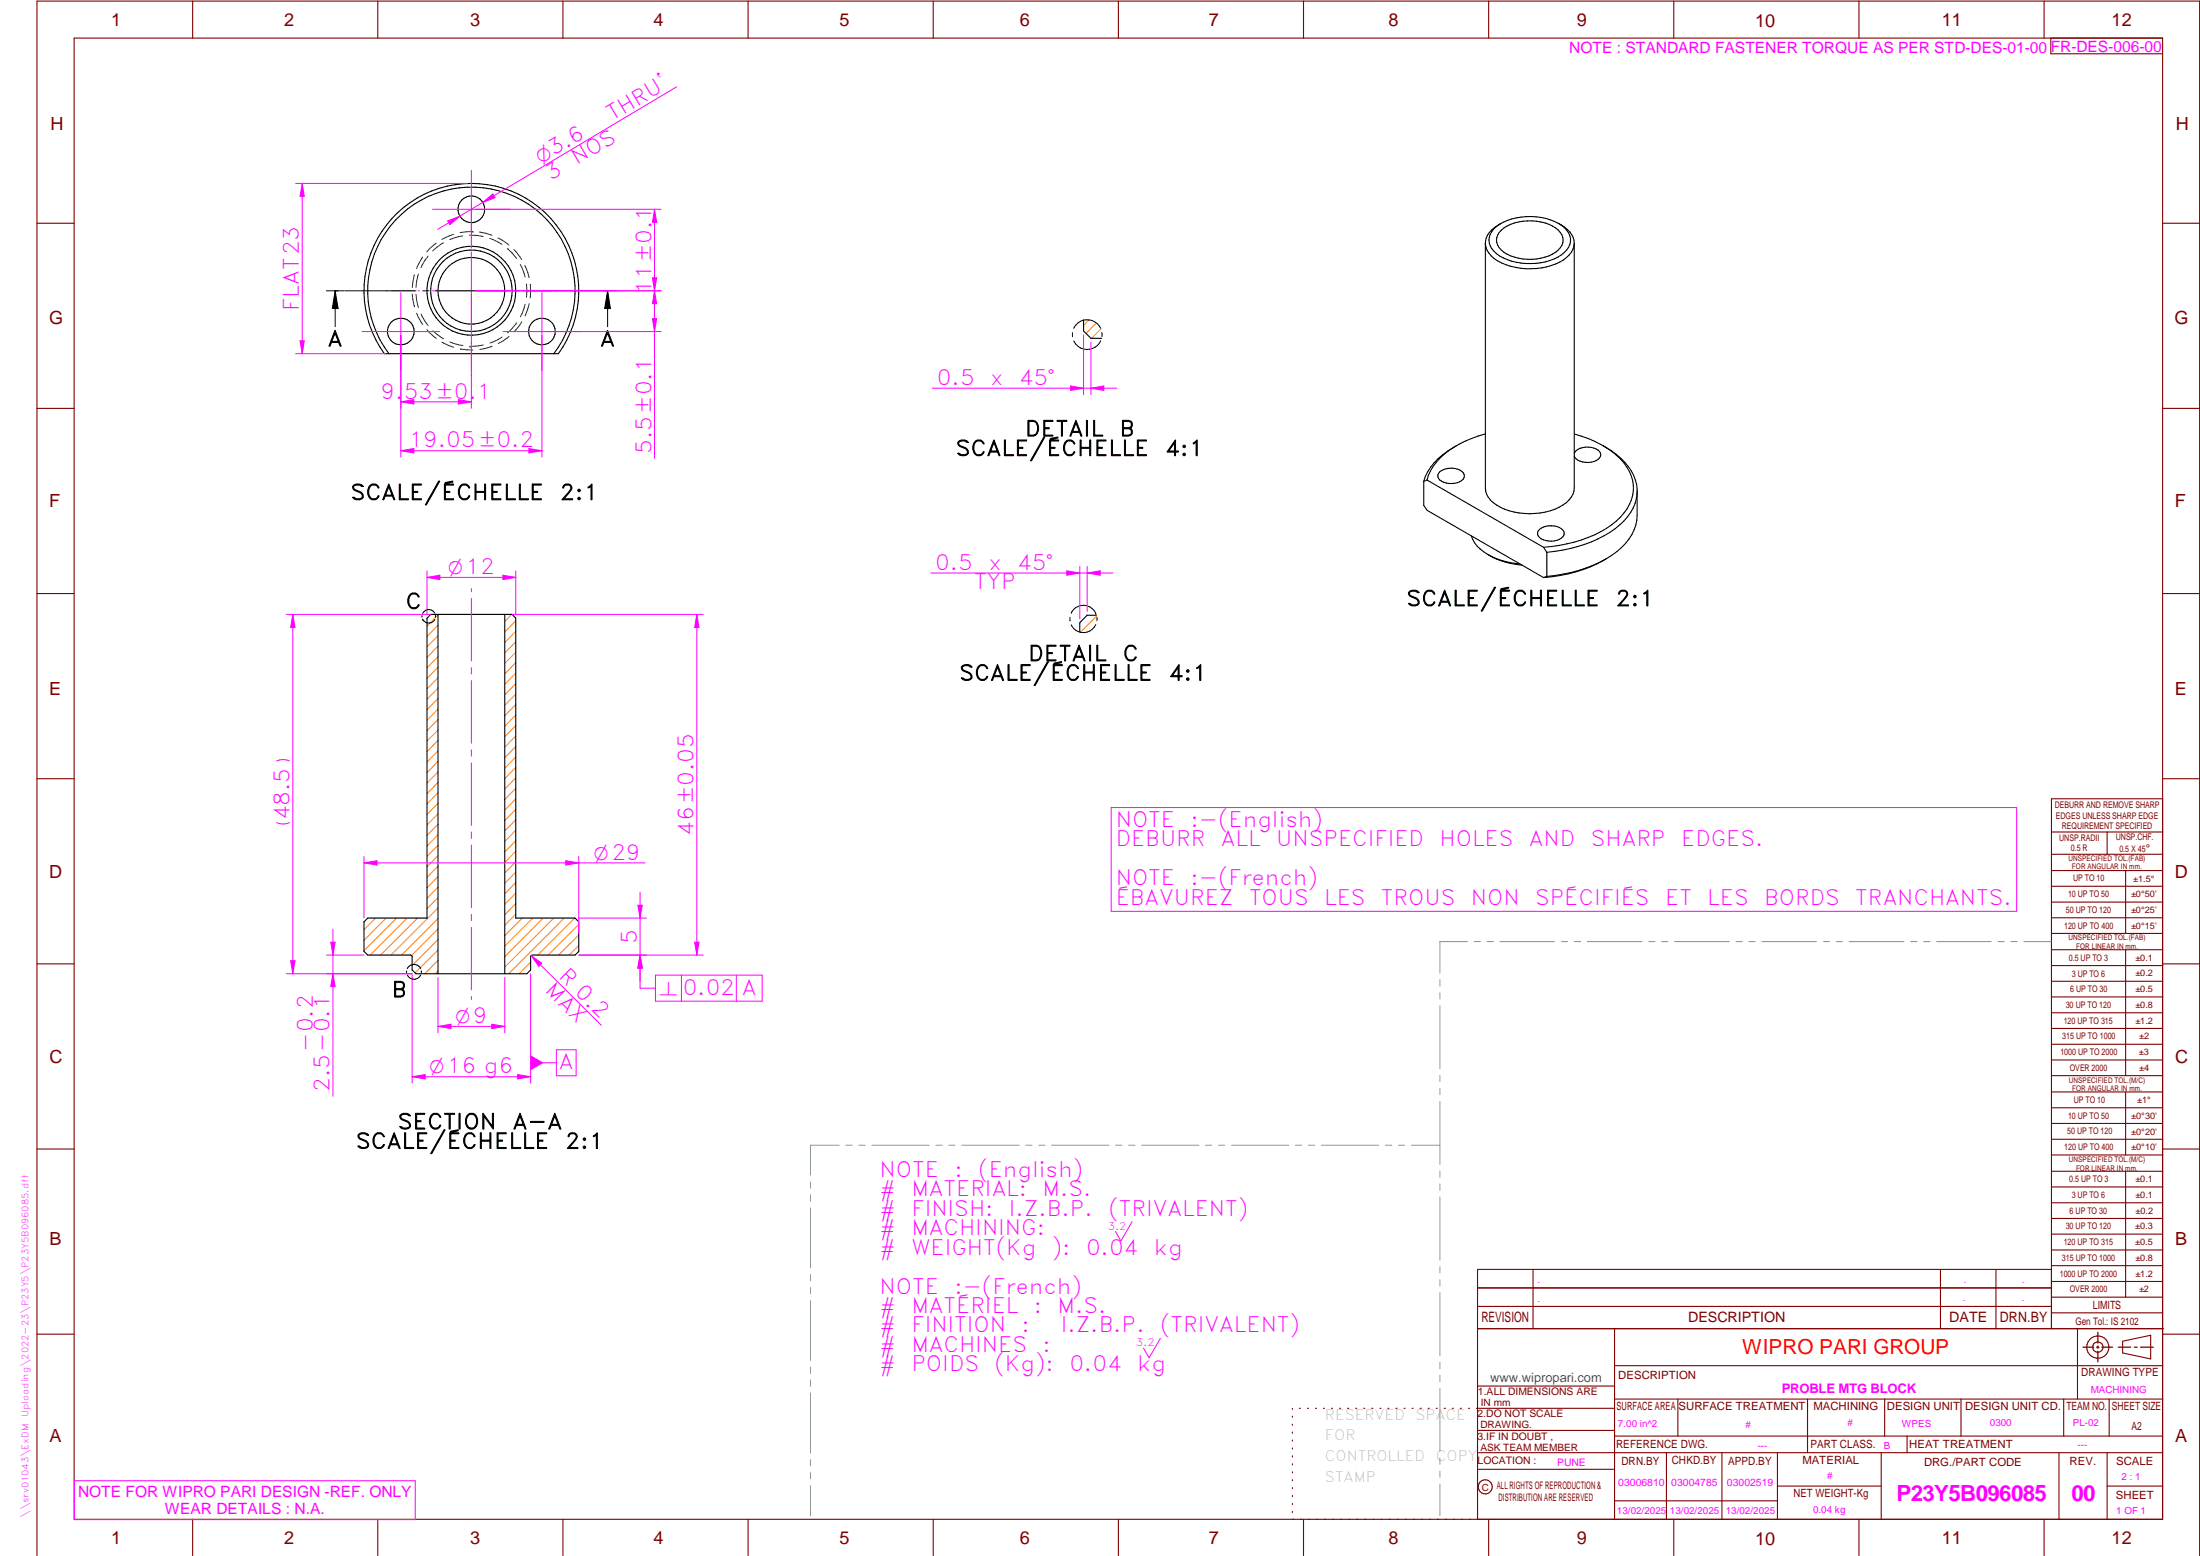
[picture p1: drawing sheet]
<svg xmlns="http://www.w3.org/2000/svg" width="594mm" height="420mm" viewBox="0 0 594 420" stroke-linecap="round" stroke-linejoin="round" font-family="sans-serif">
<g fill="none" stroke="#800000" stroke-width=".3">
<path d="M20 10.3h564v400h-564zM52 .3v10M102 .3v10M152 .3v10M202 .3v10M252 .3v10M302 .3v10M352 .3v10M402 .3v10M452 .3v10M502 .3v10M552 .3v10"/>
<path d="M553.8 10.3v4.2h30.2M10 60.3h10M584 60.3h10M10 110.3h10M584 110.3h10M10 160.3h10M584 160.3h10M10 210.3h10M584 215.7h-30v143.1M584 210.3h10M554 224.7h30M554 230.7h30"/>
<path d="M554 235.1h30M554 239.3h30M569 224.7v6M574 235.1v17M554 243.6h30M554 247.8h30M554 252.1h30M554 256.5h30M574 256.5v33.9M10 260.3h10M554 260.7h30M554 265h30"/>
<path d="M554 269.2h30M554 273.5h30M554 277.7h30M584 260.3h10M554 282h30M554 286.2h30M554 290.4h30M554 294.9h30M554 299.1h30M574 294.9v17M10 310.3h10M554 303.4h30"/>
<path d="M554 307.6h30M554 311.9h30M554 316.3h30M574 316.3v34M584 310.3h10M554 320.5h30M554 324.8h30M554 329h30M554 333.2h30M554 337.5h30M399 358.8h185.2M399 352.8h155"/>
<path d="M399 347.8h155M414 342.8v16M436 358.8v51.5M524 342.8v16M539 342.8v16M554 341.8h30M554 346h30M554 350.3h30M554 354.5h30M554 342.8h-155v67.5M561 358.8v19M10 360.3h10"/>
<path d="M399 374.3h37M436 377.8h148M453.1 377.8v10M488.1 377.8v14.5M508.9 377.8v10M529.5 377.8v10M557.3 377.8v10M569.5 377.8v10M573.2 362.2l7.6-1.6v6.3l-7.6-1.6zM584 368.8h-148M584 360.3h10M349 380.3v.3"/>
<path d="M349 382.4v.3M349 384.6v.3M349 386.7v.3M349 388.8v.3M349 391v.3M349 393.1v.3M349 395.3v.3M349 397.4v.3M349 399.5v.3M350.9 380.3h.2M353.1 380.3h.2M355.2 380.3h.3"/>
<path d="M357.4 380.3h.3M359.6 380.3h.3M361.7 380.3h.3M363.9 380.3h.3M366.1 380.3h.3M368.3 380.3h.2M370.4 380.3h.3M372.6 380.3h.3M374.8 380.3h.3M376.9 380.3h.4M379.1 380.3h.3M381.3 380.3h.3"/>
<path d="M383.4 380.3h.4M385.6 380.3h.3M387.8 380.3h.3M390 380.3h.3M392.2 380.3h.3M394.3 380.3h.3M396.5 380.3h.3M398.7 380.3h37.3M399 396.7h37M399 392.3h185M399 386.2h37M436 387.8h148"/>
<path d="M450 392.3v18M465 392.3v18M480 392.3v18M508 392.3v18M515 387.8v4.5M556 392.3v18M569 392.3v18M52 410.3v9.7M102 410.3v9.7M152 410.3v9.7M202 410.3v9.7M252 410.3v9.7"/>
<path d="M302 410.3v9.7M349 401.7v.3M349 403.8v.4M349 406v.3M349 408.1v.3M352 410.3v9.7M402 410.3v9.7M436 405.3h44M452 410.3v9.7M480 401.3h28M502 410.3v9.7M552 410.3v9.7"/>
<path d="M569 401.3h15M10 420v-419.7h584v419.7"/>
<circle cx="566.5" cy="363.7" r="1.39"/>
<circle cx="566.5" cy="363.8" r="3"/>
<circle cx="401.1" cy="401.5" r="1.9"/>
</g>
<g fill="none" stroke="#f0f" stroke-width=".27">
<path d="M116.8 56.5h21M127.3 46v21M104.3 78.5h.4M105.6 78.5h6.4M108.2 79v21M112.9 78.5h.4M116.8 78.5h21M127.3 68v21M141.3 78.5h.3M142.5 78.5h6.5M146.3 79v21M149.9 78.5h.4"/>
<path d="M97.7 89.5h21M127.3 92.5v.4M127.3 93.7v6.5M135.8 89.5h21M127.3 101.1v.4M127.3 158.9v.9M77.3 165.9h38.9M127.3 161.6v16.9M127.3 180.3v1.7M127.3 183.8v16.9M78.2 205.5a4.2 4.2 0 0 0-3.5 0M127.3 202.5v1.7"/>
<path d="M127.3 206v16.9M300.1 218.1h244.5v28h-244.5zM78.2 222.1a4.2 4.2 0 0 1-3.5 0M127.3 224.7v1.7M127.3 228.2v16.9M78.5 259.4h1.2l-.6 3.5zM127.3 246.9v1.7M127.3 250.4v16.9M77.3 262.9h33.9M127.3 269.1v.8M305.7 329.9l-3 5.2-1.5-2.6M313.3 361.4l-3 5.2-1.5-2.6"/>
<path d="M20.1 399.8h92v10.5h-92z"/>
</g>
<g fill="none" stroke="#949494" stroke-width=".27">
<path d="M396.2 254.3h-7.4v8.5M398.1 254.3h1.6M401.5 254.3h1.8M405 254.3h14.8M421.6 254.3h1.7M425.1 254.3h1.7M428.6 254.3h14.8M445.2 254.3h1.7M448.7 254.3h1.7M452.2 254.3h14.8M468.8 254.3h1.7M472.3 254.3h1.7"/>
<path d="M475.8 254.3h14.8M492.4 254.3h1.7M495.8 254.3h1.8M499.4 254.3h14.7M516 254.3h1.6M519.4 254.3h1.8M522.9 254.3h14.8M539.5 254.3h1.7M543 254.3h1.7M546.5 254.3h7.4M388.8 264.5v1.8M388.8 268.1v1.6"/>
<path d="M388.8 271.6v17M388.8 290.4v1.7M388.8 293.9v1.7M388.8 297.4v17M218.9 319.2v1.6M226.6 309.2h-7.7v8.1M228.4 309.2h1.7M231.9 309.2h1.7M235.4 309.2h15.5M252.7 309.2h1.7M256.2 309.2h1.7M259.7 309.2h15.5"/>
<path d="M277 309.2h1.7M280.5 309.2h1.7M284 309.2h15.5M301.2 309.2h1.8M304.8 309.2h1.7M308.3 309.2h15.5M325.5 309.2h1.7M329.1 309.2h1.6M332.6 309.2h15.4M349.8 309.2h1.7M353.3 309.2h1.7M356.8 309.2h15.5"/>
<path d="M374.1 309.2h1.7M377.6 309.2h1.7M381.1 309.2h7.7M388.8 316.2v1.7M388.8 319.7v1.7M218.9 322.6v1.8M218.9 326.1v16.2M388.8 323.2v17.1M218.9 344.1v1.8M218.9 347.6v1.7M218.9 351.2v16.1M388.8 342.1v1.6"/>
<path d="M388.8 345.6v1.7M388.8 349v17.1M218.9 369.1v1.7M218.9 372.6v1.8M218.9 376.1v16.2M388.8 367.9v1.7M388.8 371.4v1.7M388.8 374.9v17M218.9 394.1v1.8M218.9 397.6v1.7M388.8 393.7v1.7M388.8 397.2v1.7"/>
<path d="M218.9 401.2v8.1M388.8 400.7v8.6"/>
</g>
<path d="M566.5 359.7v3M562.5 363.8h2.9M566.1 363.8h.7M566.5 363.4v.7M566.5 364.9v2.8M567.6 363.8h2.9M572 363.8h3.4M576.3 363.8h.8M578 363.8h3.5" fill="none" stroke="#800000" stroke-width=".34"/>
<g fill="none" stroke="#000" stroke-width=".3">
<path d="M107.4 57.4a29 29 0 0 1 39-.7 29 29 0 0 1 4.4 38.8h-47a29 29 0 0 1 3.6-38.1zM401.1 65.7v66.1a6 6 0 0 0 4 5.1 18.4 18.4 0 0 0 17-.5 5.8 5.8 0 0 0 3-4.6v-66.1M403.4 61.8a14.9 14.9 0 0 1 12.7-3.1 10.5 10.5 0 0 1 7.5 4.2 4.4 4.4 0 0 1-1.9 5.9 16.6 16.6 0 0 1-17.6-.3 4.3 4.3 0 0 1-.7-6.7zM405.3 60.3a6.3 6.3 0 0 0-4.2 5.7 7.3 7.3 0 0 0 5.5 5.5 18.6 18.6 0 0 0 15.6-1.3 5.7 5.7 0 0 0 2.9-4.5M405.4 62.1a13 13 0 0 1 15.4 0 3.6 3.6 0 0 1-.7 6 13.3 13.3 0 0 1-14.7-.6 3.4 3.4 0 0 1 0-5.4zM421.6 60.7a6.2 6.2 0 0 1 3.5 5M105 95.5a28 28 0 0 1 3.4-37.6 28 28 0 0 1 37.8 0 28 28 0 0 1 3.4 37.6M401.1 117.2a30.2 30.2 0 0 0-10 4.6M425.1 117.2a26.7 26.7 0 0 1 13.5 7.9 10.4 10.4 0 0 1-1 14.5 29.7 29.7 0 0 1-16.6 7.7l-4.2 .5M384.5 130v6.5l.9 1.3 31.4 18.2M385.4 129.6l-.9 .4M385.4 129.6l31.4 18.2"/>
<path d="M388.7 127.4a5.1 5.1 0 0 1 6.4 .2 1.61 1.61 0 0 1-.9 2.5 5 5 0 0 1-5.8-.9 1.38 1.38 0 0 1 .3-1.8zM391.1 121.7a15.3 15.3 0 0 0-6.6 8.3M391.1 121.8a14.8 14.8 0 0 0-5.7 7.8M393.3 120.4l-2.2 1.3M425.1 122.5a4 4 0 0 1 4.6-1.7 2.33 2.33 0 0 1 2.5 2.4 4.4 4.4 0 0 1-5.5 1.3 2.32 2.32 0 0 1-1.6-1.4M432.9 120.4a16.5 16.5 0 0 1 9.1 10.5l.1 8.2a12.7 12.7 0 0 1-5.5 9.9l-3 2M442.1 133.4a13.5 13.5 0 0 1-6 9.4 37 37 0 0 1-18.4 6.3M397.3 144.7a8.9 8.9 0 0 0 4.5 5M401.8 149.7a21.7 21.7 0 0 0 8.7 2.6M401.8 149.7a20.5 20.5 0 0 0 9.2 2.9M415.7 143a5.2 5.2 0 0 1 6.4 .2 1.57 1.57 0 0 1-1 2.4 5.4 5.4 0 0 1-5.4-.5 1.37 1.37 0 0 1 0-2.1zM416.8 147.8l.9 1.3"/>
<path d="M417.7 155.7l-.9 .3M417.7 149.1v6.6M433.6 151a37.4 37.4 0 0 1-16.8 5M433.6 151a39 39 0 0 1-15.9 4.7M116.3 165.9h22l1 1v81h16l1 1v8l-1 1h-11.6l-.4 .4v3.6l-1 1h-30l-1-1v-3.6l-.4-.4h-11.6l-1-1v-8l1-1h16v-81zM118.3 165.9v97M136.3 165.9v97"/>
<circle cx="127.3" cy="56.5" r="3.6"/>
<circle cx="127.3" cy="78.5" r="12"/>
<circle cx="127.3" cy="78.5" r="11"/>
<circle cx="127.3" cy="78.5" r="9"/>
<circle cx="108.2" cy="89.5" r="3.6"/>
<circle cx="146.3" cy="89.5" r="3.6"/>
</g>
<g fill="none" stroke="#008000" stroke-width=".27">
<path d="M111.3 79.4l.6 3.4M111.9 74.2l-.6 3.4M112.3 79.5l.2 1.4 .5 2.2M113 74l-.7 3.6M114.1 69.4l-1.6 3.1M115.6 69.2l-1.9 3.1M117.8 65.7l-2.6 2.3M119.8 65.6l-3 2.1M122.5 63.3l-3.2 1.4M125 63.7l-1.3 .2-2.3 .8M126.8 63.5h1.7l2 .4M127.7 62.5h.1"/>
<path d="M127.7 62.5l-3.5 .3M129.5 62.7l3.3 .8M132.3 64.4l3.2 1.6M134.5 64.3l2.9 1.9M137 67.1l2.5 2.7M138.8 67.4l2.1 2.7M140.5 71.4l1.3 3.4M141.7 71.7l1.2 3.3M142.1 76.7l.1 3.6M143.2 76.8v3.4M112.5 84.6l1.7 3M113.7 84.8l1.9 3.1"/>
<path d="M115.3 89l2.5 2.4M116.9 89.3l2.9 2.2M119.3 92.4l3.2 1.4M121.5 92.3l2.2 .8 1.3 .2M124.3 94.2l3.4 .3M126.9 93.5h.1M130.5 93.1l-3.6 .4M132.9 93.5l-3.4 .9M135.6 91l-3.3 1.6M137.4 90.8l-2.9 2M139.5 87.2l-2.4 2.7M140.9 86.9l-2.1 2.7"/>
<path d="M141.8 82.2l-1.3 3.4M142.9 82l-1.1 3.3M143.2 80.2h.1"/>
</g>
<path d="M88.1 78.5h4.8M90.5 78.5v9.7M90.5 78.5l.8 4.8h-1.6zM93.1 78.5h19.2M114.2 78.5h1.7M117.6 78.5h19.3M138.7 78.5h1.7M142.2 78.5h19.2M161.7 78.5h4.7M164.1 78.5l.7 4.8h-1.5zM164.1 78.5v9.7" fill="none" stroke="#000" stroke-width=".27"/>
<path d="M90.5 78.5l.8 4.8h-1.6zM164.1 78.5l.7 4.8h-1.5z" fill="#000"/>
<g fill="none" stroke="#ff8000" stroke-width=".27">
<path d="M118.3 166l-3 3M118.3 168.8l-3 3M118.3 171.7l-3 3M118.3 174.5l-3 3M118.3 177.3l-3 3M138.2 165.9l-1.9 1.9M139.3 176.1l-3 3M139.3 167.6l-3 3M139.3 170.5l-3 3M139.3 173.3l-3 3M139.3 178.9l-3 3M118.3 180.2l-3 3"/>
<path d="M118.3 183l-3 3M118.3 185.8l-3 3M118.3 188.6l-3 3M118.3 191.5l-3 3M118.3 194.3l-3 3M118.3 197.1l-3 3M118.3 199.9l-3 3M139.3 181.8l-3 3M139.3 184.6l-3 3M139.3 187.5l-3 3M139.3 190.3l-3 3M139.3 193.1l-3 3"/>
<path d="M139.3 195.9l-3 3M139.3 198.8l-3 3M118.3 202.8l-3 3M118.3 205.6l-3 3M118.3 208.4l-3 3.1M118.3 211.3l-3 3M118.3 214.1l-3 3M118.3 216.9l-3 3M118.3 219.8l-3 3M139.3 201.6l-3 3M139.3 204.4l-3 3M139.3 207.2l-3 3"/>
<path d="M139.3 210.1l-3 3M139.3 212.9l-3 3M139.3 215.7l-3 3M139.3 218.6l-3 3M118.3 222.6l-3 3M118.3 225.4l-3 3M118.3 228.3l-3 2.9M118.3 231.1l-3 3M118.3 233.9l-3 3M118.3 236.7l-3 3M118.3 239.6l-3 3M139.3 221.4l-3 3"/>
<path d="M139.3 235.5l-3 3M139.3 224.2l-3 3M139.3 227l-3 3M139.3 229.9l-3 3M139.3 232.7l-3 3M139.3 238.3l-3 3M101.4 247.9l-3.1 3.2M104.3 247.9l-6 6M107.1 247.9l-8.8 8.8M109.9 247.9l-10 10M112.8 247.9l-10.1 10M118.3 245.2l-12.7 12.7"/>
<path d="M118.3 250.9l-7.2 7.1M118.3 242.4l-3 3M118.3 248l-9.9 9.9M118.3 253.7l-7 7M118.3 256.5l-6.2 6.2M118.3 259.3l-3.6 3.6M139.3 241.2l-3 3M139.3 244l-3 3M139.3 246.8l-3 3.1M141 247.9l-4.7 4.7M143.3 259.8l-3.1 3.1M143.9 247.9l-7.6 7.6"/>
<path d="M146.7 247.9l-10.4 10.4M149.5 247.9l-13.2 13.3M152.4 247.9l-15 15M155.2 247.9l-10 10M156.3 249.6l-8.3 8.3M156.3 252.5l-5.5 5.4M156.3 255.3l-2.6 2.6M118.3 262.2l-.7 .7"/>
</g>
<path d="M78.5 259.4h1.2l-.6 3.5z" fill="#f0f"/>
<path d="M79.1 165.9l.6 3.5h-1.2z" fill="none" stroke="#f0f" stroke-width=".27"/>
<path d="M79.1 165.9l.6 3.5h-1.2z" fill="#f0f"/>
<path d="M79.1 165.9v97M111.3 263v29.5M143.3 263v29.5M111.3 290.7l3.5-.5v1.1z" fill="none" stroke="#f0f" stroke-width=".27"/>
<path d="M111.3 290.7l3.5-.5v1.1z" fill="#f0f"/>
<path d="M139.8 290.2l3.5 .5-3.5 .6z" fill="none" stroke="#f0f" stroke-width=".27"/>
<path d="M139.8 290.2l3.5 .5-3.5 .6z" fill="#f0f"/>
<path d="M98.3 233l3.5-.6v1.2zM98.3 231.3v16.6M156.3 231.3v20.6M111.3 290.7h32" fill="none" stroke="#f0f" stroke-width=".27"/>
<path d="M98.3 233l3.5-.6v1.2z" fill="#f0f"/>
<path d="M152.8 232.4l3.5 .6-3.5 .6z" fill="none" stroke="#f0f" stroke-width=".27"/>
<path d="M152.8 232.4l3.5 .6-3.5 .6z" fill="#f0f"/>
<path d="M115.3 155.9l3.5-.6v1.2zM115.3 154.2v11.7M139.3 154.2v11.7M98.3 233h75.9" fill="none" stroke="#f0f" stroke-width=".27"/>
<path d="M115.3 155.9l3.5-.6v1.2z" fill="#f0f"/>
<path d="M135.8 155.3l3.5 .6-3.5 .6z" fill="none" stroke="#f0f" stroke-width=".27"/>
<path d="M135.8 155.3l3.5 .6-3.5 .6z" fill="#f0f"/>
<path d="M115.3 155.9h24M118.3 263.9v15M118.3 277.2l3.5-.6v1.1zM136.3 263.9v15" fill="none" stroke="#f0f" stroke-width=".27"/>
<path d="M118.3 277.2l3.5-.6v1.1z" fill="#f0f"/>
<path d="M132.8 276.6l3.5 .6-3.5 .5z" fill="none" stroke="#f0f" stroke-width=".27"/>
<path d="M132.8 276.6l3.5 .6-3.5 .5z" fill="#f0f"/>
<path d="M88.2 257.9h10M88.2 262.9h23M89.9 262.9l.6 3.5h-1.2zM118.3 277.2h18" fill="none" stroke="#f0f" stroke-width=".27"/>
<path d="M89.9 262.9l.6 3.5h-1.2z" fill="#f0f"/>
<path d="M89.3 254.4h1.2l-.6 3.5z" fill="none" stroke="#f0f" stroke-width=".27"/>
<path d="M89.3 254.4h1.2l-.6 3.5z" fill="#f0f"/>
<path d="M89.9 250.9v45.1M156.3 247.9h18.3M156.3 257.9h18.3M172.2 244.4h1.2l-.6 3.5z" fill="none" stroke="#f0f" stroke-width=".27"/>
<path d="M172.2 244.4h1.2l-.6 3.5z" fill="#f0f"/>
<path d="M172.8 257.9l.6 3.5h-1.2z" fill="none" stroke="#f0f" stroke-width=".27"/>
<path d="M172.8 257.9l.6 3.5h-1.2z" fill="#f0f"/>
<path d="M172.8 240.9v24M143.3 287h6.9" fill="none" stroke="#f0f" stroke-width=".27"/>
<path d="M143.3 284.9l3.5 2.1-3.5 2z" fill="#f0f"/>
<path d="M172.8 257.9v8.9M150.2 283.5h5.4v7h-5.4z" fill="none" stroke="#f0f" stroke-width=".27"/>
<path d="M172.8 257.9l.6 3.5h-1.2z" fill="#f0f"/>
<path d="M79.8 49.5h46.4M79.8 95.5h24.2M81 92h1.2l-.6 3.5zM172.8 257.9l.6 3.5h-1.2zM172.8 266.8h4.2M177 263.3h28.8v7h-28.8zM184 263.3v7M198.8 263.3v7" fill="none" stroke="#f0f" stroke-width=".27"/>
<path d="M81 92h1.2l-.6 3.5z" fill="#f0f"/>
<path d="M81.6 49.5l.6 3.5h-1.2z" fill="none" stroke="#f0f" stroke-width=".27"/>
<path d="M81.6 49.5l.6 3.5h-1.2z" fill="#f0f"/>
<path d="M81.6 49.5v46M128.3 56.5h50.2M176.7 56.5l.6 3.5h-1.1zM128.3 78.5h50.2" fill="none" stroke="#f0f" stroke-width=".27"/>
<path d="M176.7 56.5l.6 3.5h-1.1z" fill="#f0f"/>
<path d="M176.2 75h1.1l-.6 3.5z" fill="none" stroke="#f0f" stroke-width=".27"/>
<path d="M176.2 75h1.1l-.6 3.5z" fill="#f0f"/>
<path d="M176.7 56.5v22M128.3 78.5h50.2M176.7 78.5l.6 3.5h-1.1zM147.4 89.5h31.1" fill="none" stroke="#f0f" stroke-width=".27"/>
<path d="M176.7 78.5l.6 3.5h-1.1z" fill="#f0f"/>
<path d="M176.2 86h1.1l-.6 3.5z" fill="none" stroke="#f0f" stroke-width=".27"/>
<path d="M176.2 86h1.1l-.6 3.5z" fill="#f0f"/>
<path d="M127.3 79.5v30.7M176.7 78.5v45.2M108.2 90.6v19.6M123.8 107.9l3.5 .6-3.5 .6z" fill="none" stroke="#f0f" stroke-width=".27"/>
<path d="M123.8 107.9l3.5 .6-3.5 .6z" fill="#f0f"/>
<path d="M108.2 108.5l3.6-.6v1.2z" fill="none" stroke="#f0f" stroke-width=".27"/>
<path d="M108.2 108.5l3.6-.6v1.2z" fill="#f0f"/>
<path d="M108.2 90.6v32.8M146.3 90.6v32.8M108.2 108.5h19.1M108.2 121.7l3.6-.6v1.2z" fill="none" stroke="#f0f" stroke-width=".27"/>
<path d="M108.2 121.7l3.6-.6v1.2z" fill="#f0f"/>
<path d="M142.8 121.1l3.5 .6-3.5 .6z" fill="none" stroke="#f0f" stroke-width=".27"/>
<path d="M142.8 121.1l3.5 .6-3.5 .6z" fill="#f0f"/>
<path d="M182.7 23.5l-64.5 38.4M120.9 59.6l3.3-1.2-2.7 2.3zM108.2 121.7h38.1" fill="none" stroke="#f0f" stroke-width=".27"/>
<path d="M120.9 59.6l3.3-1.2-2.7 2.3z" fill="#f0f"/>
<path d="M130.4 54.7l2.7-2.3 .6 1z" fill="none" stroke="#f0f" stroke-width=".27"/>
<path d="M130.4 54.7l2.7-2.3 .6 1z" fill="#f0f"/>
<path d="M143.4 258l2.9 2.1-.8 .8zM143.4 258l19 18.9" fill="none" stroke="#f0f" stroke-width=".27"/>
<path d="M143.4 258l2.9 2.1-.8 .8z" fill="#f0f"/>
<path d="M289.6 89.8v1.1M297.2 88.6a4 4 0 0 0-3.6-2.2 4 4 0 0 0-3.7 2.3M297.2 92a4 4 0 0 1-3.6 2.4 4 4 0 0 1-3.6-2.3M297.6 89.8v1.1M109.8 262.2v.5M113.6 261.5a1.99 1.99 0 0 0-1.8-1.1 1.99 1.99 0 0 0-1.8 1.2M113.6 263.2a1.96 1.96 0 0 1-1.8 1.2 1.96 1.96 0 0 1-1.8-1.1M113.7 262.1l.1 .5" fill="none" stroke="#000" stroke-width=".27"/>
<path d="M294.1 86.4l-1.5 1.5M296.1 87.2l-2.8 2.8M297.3 88.8l-2.5 2.6" fill="none" stroke="#ff8000" stroke-width=".27"/>
<path d="M292.6 86.4v3l2 2h2.9" fill="none" stroke="#000" stroke-width=".3"/>
<path d="M292.6 90.4v16.2M294.6 92.4v14.2M289.1 104.2l3.5 .6-3.5 .6z" fill="none" stroke="#f0f" stroke-width=".27"/>
<path d="M289.1 104.2l3.5 .6-3.5 .6z" fill="#f0f"/>
<path d="M294.6 104.8l3.5-.6v1.2z" fill="none" stroke="#f0f" stroke-width=".27"/>
<path d="M294.6 104.8l3.5-.6v1.2z" fill="#f0f"/>
<path d="M251.8 104.8h49.8M288.1 154.1l3.5 .6-3.5 .6zM291.6 153v14.1M293.6 153v12.1" fill="none" stroke="#f0f" stroke-width=".27"/>
<path d="M114 166.2v.5M114.1 167.2h.1M117.4 167.2a1.83 1.83 0 0 1-1.6 1 1.83 1.83 0 0 1-1.7-1M117.4 165.6a1.83 1.83 0 0 0-1.6-1 1.83 1.83 0 0 0-1.7 1.1M117.6 166.2v.4M288.9 166.7l.1 .9M289.3 165.6a3.6 3.6 0 0 1 3.3-2.2 3.6 3.6 0 0 1 3.3 2.2M295.9 165.6h.1M295.9 168.7a3.6 3.6 0 0 1-3.3 2.1 3.6 3.6 0 0 1-3.3-2.1M296.2 166.6v1" fill="none" stroke="#000" stroke-width=".27"/>
<path d="M296.2 166.3l-4.4 4.4" fill="none" stroke="#ff8000" stroke-width=".27"/>
<path d="M296.1 166.1h-2.5l-2 2v2.5" fill="none" stroke="#000" stroke-width=".3"/>
<path d="M288.1 154.1l3.5 .6-3.5 .6z" fill="#f0f"/>
<path d="M293.6 154.7l3.5-.6v1.2z" fill="none" stroke="#f0f" stroke-width=".27"/>
<path d="M293.6 154.7l3.5-.6v1.2z" fill="#f0f"/>
<path d="M251.3 154.7h49.3M138.3 165.9h51.6M156.3 257.9h33.6M187.6 254.4h1.2l-.6 3.5z" fill="none" stroke="#f0f" stroke-width=".27"/>
<path d="M187.6 254.4h1.2l-.6 3.5z" fill="#f0f"/>
<path d="M188.2 165.9l.6 3.5h-1.2z" fill="none" stroke="#f0f" stroke-width=".27"/>
<path d="M188.2 165.9l.6 3.5h-1.2z" fill="#f0f"/>
<path d="M188.2 165.9v92" fill="none" stroke="#f0f" stroke-width=".27"/>
<g font-size="6" fill="#f0f">
<text x="512.1" y="405.2">P23Y5B096085</text>
<text x="559.4" y="405.2">00</text>
</g>
<g font-size="5.7" fill="#f0f">
<text x="165.3" y="32.8" transform="rotate(-31 165.3 32.8)">THRU`</text>
<text x="155.7" y="44.7" transform="rotate(-31 155.7 44.7)">NOS</text>
<text x="148.8" y="48.8" transform="rotate(-31 148.8 48.8)">3</text>
<text x="80.7" y="84" transform="rotate(-90 80.7 84)">FLAT23</text>
<text x="175.9" y="79.4" transform="rotate(-90 175.9 79.4)">11±0.1</text>
<text x="102.8" y="107.6">9.53±0.1</text>
<text x="253" y="103.9">0.5</text>
<text x="267.4" y="103.9">x</text>
<text x="275.2" y="103.9">45°</text>
<text x="110.4" y="120.8">19.05±0.2</text>
<text x="175.9" y="122.5" transform="rotate(-90 175.9 122.5)">5.5±0.1</text>
<text x="252.6" y="153.8">0.5</text>
<text x="266.9" y="153.8">x</text>
<text x="274.7" y="153.8">45°</text>
<text x="263.1" y="159.1">TYP</text>
<text x="78.2" y="221.5" transform="rotate(-90 78.2 221.5)">48.5</text>
<text x="187.3" y="225.8" transform="rotate(-90 187.3 225.8)">46±0.05</text>
<text x="301.3" y="223.3">NOTE</text>
<text x="321.5" y="223.3">:-(English)</text>
<text x="301.3" y="228.6">DEBURR</text>
<text x="329.7" y="228.6">ALL</text>
<text x="344.6" y="228.6">UNSPECIFIED</text>
<text x="388.7" y="228.6">HOLES</text>
<text x="412.9" y="228.6">AND</text>
<text x="429.6" y="228.6">SHARP</text>
<text x="454" y="228.6">EDGES.</text>
<text x="301.3" y="239.1">NOTE</text>
<text x="321.5" y="239.1">:-(French)</text>
<text x="301.3" y="244.3">ÉBAVUREZ</text>
<text x="337.3" y="244.3">TOUS</text>
<text x="357.6" y="244.3">LES</text>
<text x="372.9" y="244.3">TROUS</text>
<text x="397.2" y="244.3">NON</text>
<text x="414.6" y="244.3">SPÉCIFIÉS</text>
<text x="449.6" y="244.3">ET</text>
<text x="461" y="244.3">LES</text>
<text x="476.4" y="244.3">BORDS</text>
<text x="501" y="244.3">TRANCHANTS.</text>
<text x="172" y="254.9" transform="rotate(-90 172 254.9)">5</text>
<text x="150.6" y="263.9" transform="rotate(45 150.6 263.9)">R 0.2</text>
<text x="146.9" y="267.7" transform="rotate(45 146.9 267.7)">MAX</text>
<text x="184.4" y="268.6">0.02 A</text>
<text x="84.5" y="284" transform="rotate(-90 84.5 284)">-0.2</text>
<text x="150.9" y="288.7">A</text>
<text x="89" y="294.8" transform="rotate(-90 89 294.8)">2.5-0.1</text>
<text x="237.5" y="317.8">NOTE</text>
<text x="257.7" y="317.8">:</text>
<text x="264.1" y="317.8">(English)</text>
<text x="237.5" y="323">#</text>
<text x="246.1" y="323">MATERIAL:</text>
<text x="281.5" y="323">M.S.</text>
<text x="237.5" y="328.3">#</text>
<text x="246.1" y="328.3">FINISH:</text>
<text x="272.4" y="328.3">I.Z.B.P.</text>
<text x="299.3" y="328.3">(TRIVALENT)</text>
<text x="237.5" y="333.5">#</text>
<text x="246.1" y="333.5">MACHINING:</text>
<text x="237.5" y="338.8">#</text>
<text x="246.1" y="338.8">WEIGHT(Kg</text>
<text x="284" y="338.8">):</text>
<text x="293.3" y="338.8">0.04</text>
<text x="311.6" y="338.8">kg</text>
<text x="237.5" y="349.3">NOTE</text>
<text x="257.7" y="349.3">:-(French)</text>
<text x="237.5" y="354.5">#</text>
<text x="237.5" y="359.8">#</text>
<text x="246.1" y="359.8">FINITION</text>
<text x="246.1" y="354.5">MATÉRIEL</text>
<text x="275.8" y="359.8">:</text>
<text x="279.2" y="354.5">:</text>
<text x="285.6" y="354.5">M.S.</text>
<text x="286.4" y="359.8">I.Z.B.P.</text>
<text x="313.3" y="359.8">(TRIVALENT)</text>
<text x="237.5" y="365">#</text>
<text x="246.1" y="365">MACHINES</text>
<text x="281.5" y="365">:</text>
<text x="237.5" y="370.3">#</text>
<text x="246.1" y="370.3">POIDS</text>
<text x="268.5" y="370.3">(Kg):</text>
<text x="288.8" y="370.3">0.04</text>
<text x="307.1" y="370.3">kg</text>
</g>
<g font-size="5.7">
<text x="88.5" y="93.5">A</text>
<text x="162" y="93.5">A</text>
<text x="276.8" y="117.8">DETAIL</text>
<text x="302.3" y="117.8">B</text>
<text x="258.1" y="123.1">SCALE/ÉCHELLE</text>
<text x="314.6" y="123.1">4:1</text>
<text x="94.7" y="135">SCALE/ÉCHELLE</text>
<text x="151.2" y="135">2:1</text>
<text x="109.6" y="164.4">C</text>
<text x="379.8" y="163.6">SCALE/ÉCHELLE</text>
<text x="436.3" y="163.6">2:1</text>
<text x="277.7" y="178.5">DETAIL</text>
<text x="303.2" y="178.5">C</text>
<text x="259" y="183.7">SCALE/ÉCHELLE</text>
<text x="315.6" y="183.7">4:1</text>
<text x="105.8" y="269.2">B</text>
<text x="107.4" y="304.9">SECTION</text>
<text x="138.4" y="304.9">A-A</text>
<text x="96.1" y="310.1">SCALE/ÉCHELLE</text>
<text x="152.6" y="310.1">2:1</text>
</g>
<text font-size="5.6" fill="#f00" x="470.5" y="365.5">WIPRO PARI GROUP</text>
<g font-size="5.4" fill="#f0f">
<text x="146" y="44.3" transform="rotate(-31 146 44.3)">O3.6</text>
<text x="121" y="155">O12</text>
<text x="160.4" y="232.2">O29</text>
<text x="178.1" y="268.6">n</text>
<text x="123" y="276.3">O9</text>
<text x="116" y="289.9">O16 g6</text>
</g>
<g font-size="4.9" fill="#800000">
<text x="30" y="6.9">1</text>
<text x="76.7" y="6.9">2</text>
<text x="127" y="6.9">3</text>
<text x="176.5" y="6.9">4</text>
<text x="226.7" y="6.9">5</text>
<text x="275.4" y="6.9">6</text>
<text x="326.4" y="6.9">7</text>
<text x="375" y="6.9">8</text>
<text x="425.8" y="6.9">9</text>
<text x="473.9" y="7.3">10</text>
<text x="524.3" y="6.9">11</text>
<text x="570.2" y="6.9">12</text>
<text x="13.6" y="35.1">H</text>
<text x="587.6" y="35.1">H</text>
<text x="13.2" y="87.5">G</text>
<text x="587.2" y="87.5">G</text>
<text x="13.2" y="137">F</text>
<text x="587.2" y="137">F</text>
<text x="13.2" y="187.6">E</text>
<text x="587.2" y="187.6">E</text>
<text x="13.2" y="237">D</text>
<text x="587.2" y="237">D</text>
<text x="13.4" y="287.1">C</text>
<text x="587.4" y="287.1">C</text>
<text x="13.4" y="336.2">B</text>
<text x="587.4" y="336.2">B</text>
<text x="13.4" y="389.3">A</text>
<text x="587.4" y="389.3">A</text>
<text x="30" y="416.9">1</text>
<text x="76.7" y="416.9">2</text>
<text x="127" y="416.9">3</text>
<text x="176.5" y="416.9">4</text>
<text x="226.7" y="416.9">5</text>
<text x="275.4" y="416.9">6</text>
<text x="326.4" y="416.9">7</text>
<text x="375" y="416.9">8</text>
<text x="425.8" y="416.9">9</text>
<text x="473.9" y="417.3">10</text>
<text x="524.3" y="416.9">11</text>
<text x="570.2" y="416.9">12</text>
</g>
<g font-size="4.2" fill="#f0f">
<text x="423.7" y="14.3">NOTE : STANDARD FASTENER TORQUE AS PER STD-DES-01-00</text>
<text x="553.8" y="14">FR-DES-006-00</text>
<text x="21.1" y="404.3">NOTE FOR WIPRO PARI DESIGN -REF. ONLY</text>
<text x="44.5" y="408.8">WEAR DETAILS : N.A.</text>
</g>
<g font-size="3.9" fill="#800000">
<text x="400" y="357.1">REVISION</text>
<text x="455.9" y="357.1">DESCRIPTION</text>
<text x="526.4" y="357.1">DATE</text>
<text x="540" y="357.1">DRN.BY</text>
</g>
<g font-size="3.9" fill="#c0c0c0">
<text x="357.8" y="383.3">RESERVED</text>
<text x="382.3" y="383.3">SPACE</text>
<text x="357.8" y="388.9">FOR</text>
<text x="357.8" y="394.5">CONTROLLED</text>
<text x="387.8" y="394.5">COPY</text>
<text x="357.8" y="400">STAMP</text>
</g>
<text font-size="3.6" fill="#f0f" x="481.2" y="376.1">PROBLE MTG BLOCK</text>
<text font-size="3.5" fill="#00f" x="402.4" y="373.3">www.wipropari.com</text>
<g font-size="3.1" fill="#800000">
<text x="565.1" y="353.5">LIMITS</text>
<text x="562" y="371.7">DRAWING TYPE</text>
<text x="437" y="372.3">DESCRIPTION</text>
<text x="436.5" y="380.8">SURFACE AREA</text>
<text x="453.3" y="380.8">SURFACE TREATMENT</text>
<text x="489.7" y="380.8">MACHINING</text>
<text x="509.5" y="380.8">DESIGN UNIT</text>
<text x="530.6" y="380.8">DESIGN UNIT CD.</text>
<text x="558" y="380.6">TEAM NO.</text>
<text x="570.3" y="380.7">SHEET SIZE</text>
<text x="575.6" y="386.1">A2</text>
<text x="436.4" y="391.1">REFERENCE DWG.</text>
<text x="437.8" y="395.5">DRN.BY</text>
<text x="451.4" y="395.4">CHKD.BY</text>
<text x="466.6" y="395.5">APPD.BY</text>
<text x="486.7" y="395.4">MATERIAL</text>
<text x="488.9" y="390.9">PART CLASS.</text>
<text x="515.6" y="390.9">HEAT TREATMENT</text>
<text x="519.6" y="395.9">DRG./PART CODE</text>
<text x="558.9" y="395.5">REV.</text>
<text x="571.4" y="395.6">SCALE</text>
<text x="484.3" y="404.2">NET WEIGHT-Kg</text>
<text x="571.4" y="404.7">SHEET</text>
</g>
<text font-size="3" fill="#800000" x="579.5" y="230.1">°</text>
<g font-size="2.8" fill="#f0f">
<text x="299.1" y="332.1">3.2</text>
<text x="306.7" y="363.6">3.2</text>
<text x="420.5" y="396">PUNE</text>
<text x="437" y="401.2">03006810</text>
<text x="451.3" y="401.2">03004785</text>
<text x="466.3" y="401.2">03002519</text>
</g>
<g font-size="2.8" fill="#800000">
<text x="560.4" y="357.7">Gen Tol.: IS 2102</text>
<text x="399.1" y="376.6">1.ALL DIMENSIONS ARE</text>
<text x="399" y="382.7">2.DO NOT SCALE</text>
<text x="399" y="388.7">3.IF IN DOUBT ,</text>
<text x="399" y="395.4">LOCATION :</text>
<text x="404.2" y="402">ALL RIGHTS OF REPRODUCTION &amp;</text>
<text x="404.7" y="405.4">DISTRIBUTION ARE RESERVED</text>
</g>
<g font-size="2.7" fill="#f0f">
<text x="564.6" y="376.2">MACHINING</text>
<text x="436.9" y="385.4">7.00 in^2</text>
<text x="471.4" y="385.5">#</text>
<text x="498.9" y="385">#</text>
<text x="513.6" y="385.3">WPES</text>
<text x="537.3" y="385.1">0300</text>
<text x="559.7" y="385.1">PL-02</text>
<text x="474.6" y="391.2">---</text>
<text x="508.7" y="391.2">B</text>
<text x="561" y="391.1">---</text>
<text x="493.4" y="399.5">#</text>
<text x="572.8" y="399.7">2 : 1</text>
<text x="436.6" y="408.7">13/02/2025</text>
<text x="450.9" y="408.8">13/02/2025</text>
<text x="466" y="408.9">13/02/2025</text>
<text x="489.6" y="408.5">0.04 kg</text>
<text x="571.4" y="408.7">1 OF 1</text>
</g>
<g font-size="2.7" fill="#800000">
<text x="399.9" y="379.7">IN mm</text>
<text x="399.7" y="385.7">DRAWING.</text>
<text x="399.7" y="391.8">ASK TEAM MEMBER</text>
<text x="400.1" y="402.5">C</text>
</g>
<g font-size="2.5" fill="#800000">
<text x="554.9" y="218.3">DEBURR AND REMOVE SHARP</text>
<text x="555.2" y="221">EDGES UNLESS SHARP EDGE</text>
<text x="556.1" y="227.1">UNSP.RADII</text>
<text x="556.8" y="223.8">REQUIREMENT SPECIFIED</text>
<text x="571.4" y="226.9">UNSP.CHF.</text>
<text x="559.2" y="229.9">0.5 R</text>
<text x="572.3" y="230.1">0.5 X 45</text>
<text x="559.8" y="238">UP TO 10</text>
<text x="576.1" y="238.1">±1.5°</text>
<text x="558.5" y="242.2">10 UP TO 50</text>
<text x="575.5" y="242.3">±0°50'</text>
<text x="557.4" y="250.7">120 UP TO 400</text>
<text x="557.9" y="246.5">50 UP TO 120</text>
<text x="575.5" y="250.7">±0°15'</text>
<text x="575.5" y="246.5">±0°25'</text>
<text x="558.7" y="259.4">0.5 UP TO 3</text>
<text x="559.5" y="263.7">3 UP TO 6</text>
<text x="576.6" y="263.6">±0.2</text>
<text x="576.6" y="259.4">±0.1</text>
<text x="559" y="267.9">6 UP TO 30</text>
<text x="576.6" y="267.9">±0.5</text>
<text x="557.8" y="272.2">30 UP TO 120</text>
<text x="576.6" y="272.2">±0.8</text>
<text x="556.9" y="280.7">315 UP TO 1000</text>
<text x="557.3" y="276.4">120 UP TO 315</text>
<text x="576.6" y="276.4">±1.2</text>
<text x="577.7" y="280.7">±2</text>
<text x="556.4" y="284.9">1000 UP TO 2000</text>
<text x="577.6" y="284.9">±3</text>
<text x="558.9" y="289.2">OVER 2000</text>
<text x="577.7" y="289.3">±4</text>
<text x="560" y="297.9">UP TO 10</text>
<text x="577.1" y="297.9">±1°</text>
<text x="558.5" y="302.1">10 UP TO 50</text>
<text x="575.5" y="302.1">±0°30'</text>
<text x="557.4" y="310.6">120 UP TO 400</text>
<text x="558.2" y="306.3">50 UP TO 120</text>
<text x="575.5" y="310.6">±0°10'</text>
<text x="575.5" y="306.4">±0°20'</text>
<text x="558.8" y="319.2">0.5 UP TO 3</text>
<text x="559.4" y="323.4">3 UP TO 6</text>
<text x="576.6" y="319.2">±0.1</text>
<text x="576.6" y="323.5">±0.1</text>
<text x="558.9" y="327.7">6 UP TO 30</text>
<text x="576.7" y="327.7">±0.2</text>
<text x="557.8" y="332">30 UP TO 120</text>
<text x="576.6" y="332">±0.3</text>
<text x="556.8" y="340.5">315 UP TO 1000</text>
<text x="557.3" y="336.3">120 UP TO 315</text>
<text x="576.6" y="336.3">±0.5</text>
<text x="576.6" y="340.5">±0.8</text>
<text x="556.2" y="344.7">1000 UP TO 2000</text>
<text x="576.6" y="344.7">±1.2</text>
<text x="558.9" y="349">OVER 2000</text>
<text x="577.6" y="349">±2</text>
</g>
<g font-size="2.5" fill="#f0f">
<text x="415.2" y="346.4">.</text>
<text x="530.3" y="346.5">.</text>
<text x="545.9" y="346.4">.</text>
<text x="415.2" y="351.5">.</text>
<text x="530" y="351.3">.</text>
<text x="545.9" y="351.4">.</text>
</g>
<g font-size="2.4" fill="#f0f">
<text x="7.7" y="382.7" transform="rotate(-90 7.7 382.7)">Uploading\2022-23\P23Y5\P23Y5B096085.dft</text>
<text x="7.7" y="409.8" transform="rotate(-90 7.7 409.8)">\\srv01043\ExDM</text>
</g>
<g font-size="2.1" fill="#800000">
<text x="558.5" y="232.4">UNSPECIFIED TOL.(FAB)</text>
<text x="559.5" y="234.7">FOR ANGULAR IN mm.</text>
<text x="558.6" y="253.9">UNSPECIFIED TOL.(FAB)</text>
<text x="560.7" y="256.3">FOR LINEAR IN mm.</text>
<text x="558.7" y="292.3">UNSPECIFIED TOL.(M/C)</text>
<text x="559.6" y="294.7">FOR ANGULAR IN mm.</text>
<text x="558.7" y="313.7">UNSPECIFIED TOL.(M/C)</text>
<text x="560.6" y="316.1">FOR LINEAR IN mm.</text>
</g>
</svg>
